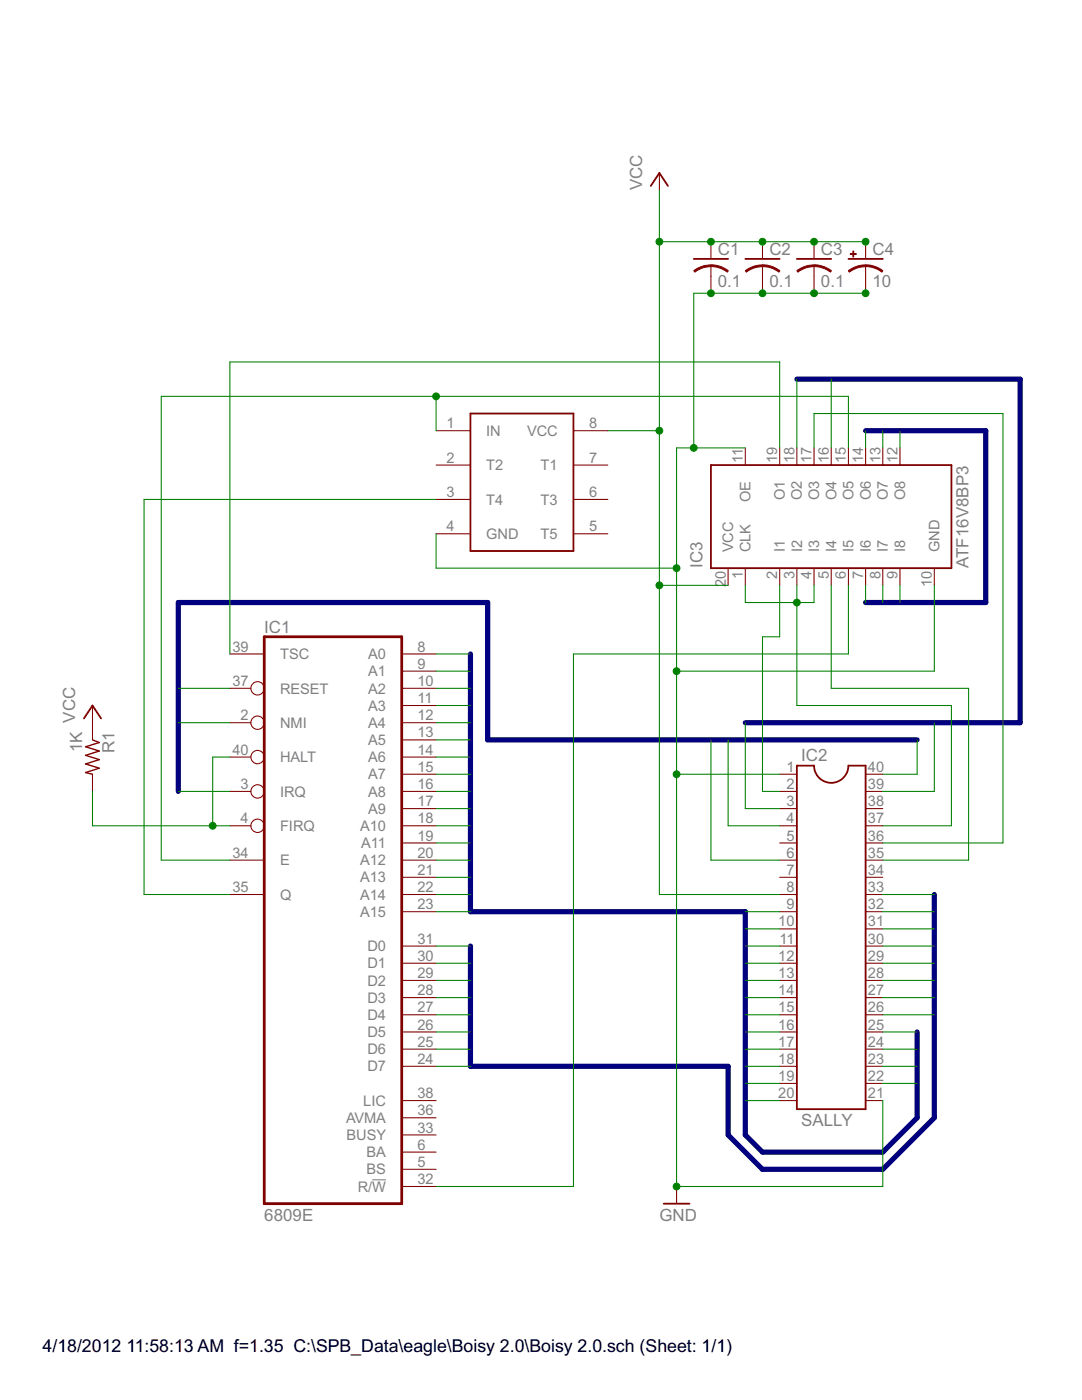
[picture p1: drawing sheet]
<svg xmlns="http://www.w3.org/2000/svg" width="216mm" height="279mm" viewBox="0 0 216 279" stroke-linecap="round" stroke-linejoin="round" font-family="sans-serif">
<path d="M74.3 235.5h2.7" fill="none" stroke="#808080" stroke-width=".21"/>
<path d="M52.7 127.1h27.5v113.1h-27.5z" fill="none" stroke="#800000" stroke-width=".55"/>
<g fill="none" stroke="#800000" stroke-width=".21">
<path d="M131.6 34.5v3.5M141.9 48.2v3.5M141.9 53v5.5M152.1 48.2v3.5M152.1 53v5.5M162.4 48.2v3.5M162.4 53v5.5M172.7 48.2v3.5M172.7 53v5.5M87 86h6.9M87 92.8h6.9M87 99.7h6.9"/>
<path d="M114.4 86h6.9M114.4 92.8h6.9M114.4 99.7h6.9M148.7 89.4v3.4M155.6 89.4v3.4M159 89.4v3.4M162.4 89.4v3.4M165.9 89.4v3.4M169.3 89.4v3.4M172.7 89.4v3.4M176.1 89.4v3.4M179.6 89.4v3.4"/>
<path d="M87 106.5h6.9M114.4 106.5h6.9M145.3 113.4v3.4M148.7 113.4v3.4M155.6 113.4v3.4M159 113.4v3.4M162.4 113.4v3.4M165.9 113.4v3.4M169.3 113.4v3.4M172.7 113.4v3.4M176.1 113.4v3.4M179.6 113.4v3.4"/>
<path d="M186.4 113.4v3.4M45.9 130.5h6.8M45.9 137.4h4.2M80.2 130.5h6.8M80.2 133.9h6.8M80.2 137.4h6.8M18.5 140.8v6.9M18.5 154.5v3.4M45.9 144.2h4.2M45.9 157.9h4.2M45.9 151.1h4.2M80.2 144.2h6.8"/>
<path d="M80.2 157.9h6.8M80.2 140.8h6.8M80.2 147.7h6.8M80.2 151.1h6.8M80.2 154.5h6.8M155.6 157.9h3.4M155.6 154.5h3.4M172.7 157.9h3.4M172.7 154.5h3.4M45.9 164.8h4.2M45.9 171.7h6.8M45.9 178.5h6.8"/>
<path d="M80.2 164.8h6.8M80.2 161.4h6.8M80.2 168.2h6.8M80.2 171.7h6.8M80.2 175.1h6.8M80.2 178.5h6.8M155.6 164.8h3.4M155.6 161.4h3.4M155.6 168.2h3.4M155.6 171.7h3.4M155.6 175.1h3.4M155.6 178.5h3.4"/>
<path d="M172.7 164.8h3.4M172.7 161.4h3.4M172.7 168.2h3.4M172.7 171.7h3.4M172.7 175.1h3.4M172.7 178.5h3.4M80.2 181.9h6.8M80.2 199.1h6.8M80.2 195.7h6.8M80.2 192.2h6.8M80.2 188.8h6.8M155.6 181.9h3.4"/>
<path d="M155.6 199.1h3.4M155.6 195.7h3.4M155.6 192.2h3.4M155.6 188.8h3.4M155.6 185.4h3.4M172.7 181.9h3.4M172.7 199.1h3.4M172.7 195.7h3.4M172.7 192.2h3.4M172.7 188.8h3.4M172.7 185.4h3.4M80.2 212.8h6.8"/>
<path d="M80.2 209.4h6.8M80.2 206h6.8M80.2 202.5h6.8M80.2 219.6h6.8M155.6 212.8h3.4M155.6 209.4h3.4M155.6 206h3.4M155.6 202.5h3.4M155.6 219.6h3.4M155.6 216.2h3.4M172.7 212.8h3.4M172.7 209.4h3.4"/>
<path d="M172.7 206h3.4M172.7 202.5h3.4M172.7 219.6h3.4M172.7 216.2h3.4M80.2 233.4h6.8M80.2 229.9h6.8M80.2 236.8h6.8M80.2 226.5h6.8M80.2 223.1h6.8M135 236.8v3.4"/>
<circle cx="51.4" cy="137.4" r="1.33"/>
<circle cx="51.4" cy="151.1" r="1.33"/>
<circle cx="51.4" cy="144.2" r="1.33"/>
<circle cx="51.4" cy="157.9" r="1.33"/>
<circle cx="51.4" cy="164.8" r="1.33"/>
</g>
<path d="M129.9 37.1l1.7-2.6 1.7 2.6M138.4 51.7h6.9M148.7 51.7h6.9M159 51.7h6.9M169.3 51.7h6.8M93.9 82.5h20.5v27.5h-20.5zM141.9 92.8h47.9v20.6h-47.9zM16.7 143.4l1.8-2.6 1.7 2.6M159 152.8h3.4a3.4 3.4 0 0 0 3.5 3.4 3.4 3.4 0 0 0 3.4-3.4h3.4v68.6h-13.7zM132.4 240.2h5.2" fill="none" stroke="#800000" stroke-width=".36"/>
<path d="M18.5 147.7l1.3 .5-2.7 .8 2.7 .9-2.7 .8 2.7 .9-2.7 .9 2.7 .8-2.7 .9 1.4 .3" fill="none" stroke="#800000" stroke-width=".28"/>
<g fill="#800000" stroke="#800000" stroke-width=".2">
<path d="M141.9 52.9h.9l1.2 .4 1.3 .7-.2 .3-1.5-.8-1.7-.3z" fill-rule="evenodd"/>
<path d="M138.4 54l.8-.5 1.1-.4 1.6-.2v.3l-1.7 .3-1.6 .8z" fill-rule="evenodd"/>
<path d="M152.1 52.9h1l1.2 .4 1.3 .7-.2 .3-1.5-.8-1.8-.3z" fill-rule="evenodd"/>
<path d="M148.7 54l.8-.5 1.1-.4 1.5-.2v.3l-1.6 .3-1.6 .8z" fill-rule="evenodd"/>
<path d="M162.4 52.9h1l1.1 .4 1.4 .7-.2 .3-1.6-.8-1.7-.3z" fill-rule="evenodd"/>
<path d="M159 54l.8-.5 1.1-.4 1.5-.2v.3l-1.7 .3-1.5 .8z" fill-rule="evenodd"/>
<path d="M172.7 52.9h1l1.1 .4 1.4 .7-.2 .3-1.6-.8-1.7-.3z" fill-rule="evenodd"/>
<path d="M169.3 54l.8-.5 1.1-.4 1.5-.2v.3l-1.7 .3-1.5 .8z" fill-rule="evenodd"/>
</g>
<g fill="#800000" stroke="#800000" stroke-width=".2">
<path d="M169.7 50.6h1.2v.2h-1.2z"/>
<path d="M170.2 50.1h.1v1.2h-.1z"/>
</g>
<path d="M159 75.7h44.6v68.5h-54.9M172.7 86h24v34.2h-24M93.9 130.5v51.4h54.8v44.6l3.4 3.4h24l6.9-6.8v-17.1M183 147.7h-85.7v-27.5h-61.7v37.7M186.4 178.5v44.6l-10.3 10.3h-24l-6.8-6.9v-13.7h-51.4v-24" fill="none" stroke="#000080" stroke-width="1"/>
<g fill="none" stroke="#008000" stroke-width=".21">
<path d="M131.6 38v140.5h24M131.6 48.2h41.1M172.7 58.5h-34.3v30.9M87 79.1v6.9M159 75.7v13.7M165.9 75.7v13.7M87 99.7h-58.3v78.8h17.2M121.3 86h10.3M148.7 89.4h-13.7v147.4h41.1v-17.2M155.6 89.4v-17.2h-109.7v58.3M162.4 89.4v-6.9h37.7v85.7h-24M169.3 89.4v-10.3h-137.1v92.6h13.7"/>
<path d="M172.7 86v3.4M176.1 86v3.4M179.6 86v3.4M87 106.5v6.9h48M131.6 116.8h13.7M148.7 116.8v3.4h13.7v-3.4M155.6 116.8v10.3h-3.5v30.8h3.5M159 116.8v24h30.8v24h-13.7M165.9 116.8v20.6h27.4v34.3h-17.2M169.3 116.8v13.7h-54.9v106.3h-27.4M172.7 116.8v3.4M176.1 116.8v3.4"/>
<path d="M179.6 116.8v3.4M186.4 116.8v17.1h-51.4M35.6 137.4h10.3M87 130.5h6.9M87 133.9h6.9M87 137.4h6.9M18.5 157.9v6.9h27.4M35.6 144.2h10.3M35.6 157.9h10.3M45.9 151.1h-3.5v13.7M87 140.8h6.9M87 144.2h6.9"/>
<path d="M87 147.7h6.9M87 151.1h6.9M87 154.5h6.9M87 157.9h6.9M135 154.5h20.6M141.9 147.7v24h13.7M145.3 147.7v17.1h10.3M148.7 144.2v17.2h6.9M183 147.7v6.8h-6.9M186.4 144.2v13.7h-10.3M87 161.4h6.9M87 164.8h6.9"/>
<path d="M87 168.2h6.9M87 171.7h6.9M87 175.1h6.9M87 178.5h6.9M176.1 178.5h10.3M87 181.9h6.9M87 188.8h6.9M87 192.2h6.9M87 195.7h6.9M87 199.1h6.9M148.7 181.9h6.9M148.7 185.4h6.9"/>
<path d="M148.7 188.8h6.9M148.7 192.2h6.9M148.7 195.7h6.9M148.7 199.1h6.9M176.1 181.9h10.3M176.1 185.4h10.3M176.1 188.8h10.3M176.1 192.2h10.3M176.1 195.7h10.3M176.1 199.1h10.3M87 202.5h6.9M87 206h6.9"/>
<path d="M87 209.4h6.9M87 212.8h6.9M148.7 202.5h6.9M148.7 206h6.9M148.7 209.4h6.9M148.7 212.8h6.9M148.7 216.2h6.9M148.7 219.6h6.9M176.1 202.5h10.3M176.1 206h6.9M176.1 209.4h6.9M176.1 212.8h6.9"/>
<path d="M176.1 216.2h6.9"/>
</g>
<g fill="#008000" stroke="#008000" stroke-width=".2">
<circle cx="42.4" cy="164.8" r=".68"/>
<circle cx="131.6" cy="116.8" r=".68"/>
<circle cx="131.6" cy="86" r=".68"/>
<circle cx="141.9" cy="48.2" r=".68"/>
<circle cx="152.1" cy="48.2" r=".68"/>
<circle cx="162.4" cy="48.2" r=".68"/>
<circle cx="172.7" cy="48.2" r=".68"/>
<circle cx="131.6" cy="48.2" r=".68"/>
<circle cx="135" cy="154.5" r=".68"/>
<circle cx="135" cy="133.9" r=".68"/>
<circle cx="135" cy="113.4" r=".68"/>
<circle cx="138.4" cy="89.4" r=".68"/>
<circle cx="135" cy="236.8" r=".68"/>
<circle cx="172.7" cy="58.5" r=".68"/>
<circle cx="162.4" cy="58.5" r=".68"/>
<circle cx="152.1" cy="58.5" r=".68"/>
<circle cx="141.9" cy="58.5" r=".68"/>
<circle cx="159" cy="120.2" r=".68"/>
<circle cx="87" cy="79.1" r=".68"/>
</g>
<g font-size="4">
<text x="8.5" y="269.9">4/18/2012</text>
<text x="25.2" y="269.9">11:58:13 AM f=1.35 C:\SPB_Data\eagle\Boisy 2.0\Boisy 2.0.sch (Sheet: 1/1)</text>
</g>
<g font-size="3.8" fill="#808080">
<text x="128.1" y="38" transform="rotate(-90 128.1 38)">VCC</text>
<text x="143.2" y="50.8">C1</text>
<text x="153.5" y="50.8">C2</text>
<text x="163.8" y="50.8">C3</text>
<text x="174.1" y="50.8">C4</text>
<text x="143.2" y="57.3">0.1</text>
<text x="153.5" y="57.3">0.1</text>
<text x="163.8" y="57.3">0.1</text>
<text x="174.1" y="57.3">10</text>
<text x="140.1" y="113.4" transform="rotate(-90 140.1 113.4)">IC3</text>
<text x="193.3" y="113.4" transform="rotate(-90 193.3 113.4)">ATF16V8BP3</text>
<text x="52.7" y="126.2">IC1</text>
<text x="15" y="144.2" transform="rotate(-90 15 144.2)">VCC</text>
<text x="16.4" y="150.1" transform="rotate(-90 16.4 150.1)">1K</text>
<text x="22.9" y="150.3" transform="rotate(-90 22.9 150.3)">R1</text>
<text x="159.9" y="151.9">IC2</text>
<text x="159.9" y="224.8">SALLY</text>
<text x="52.7" y="243.7">6809E</text>
<text x="131.6" y="243.7">GND</text>
</g>
<g font-size="3.3" fill="#808080">
<text x="89.1" y="85.5">1</text>
<text x="97" y="87">IN</text>
<text x="105.2" y="87">VCC</text>
<text x="117.6" y="85.5">8</text>
<text x="89.1" y="92.3">2</text>
<text x="97" y="93.8">T2</text>
<text x="107.9" y="93.8">T1</text>
<text x="117.6" y="92.3">7</text>
<text x="148.2" y="92.3" transform="rotate(-90 148.2 92.3)">11</text>
<text x="155.1" y="92.3" transform="rotate(-90 155.1 92.3)">19</text>
<text x="158.5" y="92.3" transform="rotate(-90 158.5 92.3)">18</text>
<text x="161.9" y="92.3" transform="rotate(-90 161.9 92.3)">17</text>
<text x="165.4" y="92.3" transform="rotate(-90 165.4 92.3)">16</text>
<text x="168.8" y="92.3" transform="rotate(-90 168.8 92.3)">15</text>
<text x="172.2" y="92.3" transform="rotate(-90 172.2 92.3)">14</text>
<text x="175.7" y="92.3" transform="rotate(-90 175.7 92.3)">13</text>
<text x="179.1" y="92.3" transform="rotate(-90 179.1 92.3)">12</text>
<text x="89.1" y="99.2">3</text>
<text x="97" y="100.7">T4</text>
<text x="107.9" y="100.7">T3</text>
<text x="117.6" y="99.2">6</text>
<text x="149.7" y="100.2" transform="rotate(-90 149.7 100.2)">OE</text>
<text x="156.6" y="99.8" transform="rotate(-90 156.6 99.8)">O1</text>
<text x="160" y="99.8" transform="rotate(-90 160 99.8)">O2</text>
<text x="163.5" y="99.8" transform="rotate(-90 163.5 99.8)">O3</text>
<text x="166.9" y="99.8" transform="rotate(-90 166.9 99.8)">O4</text>
<text x="170.3" y="99.8" transform="rotate(-90 170.3 99.8)">O5</text>
<text x="173.7" y="99.8" transform="rotate(-90 173.7 99.8)">O6</text>
<text x="177.2" y="99.8" transform="rotate(-90 177.2 99.8)">O7</text>
<text x="180.6" y="99.8" transform="rotate(-90 180.6 99.8)">O8</text>
<text x="89.1" y="106">4</text>
<text x="97" y="107.6">GND</text>
<text x="107.9" y="107.5">T5</text>
<text x="117.6" y="106">5</text>
<text x="146.3" y="110.2" transform="rotate(-90 146.3 110.2)">VCC</text>
<text x="149.7" y="110.2" transform="rotate(-90 149.7 110.2)">CLK</text>
<text x="156.6" y="110.2" transform="rotate(-90 156.6 110.2)">I1</text>
<text x="160" y="110.2" transform="rotate(-90 160 110.2)">I2</text>
<text x="163.5" y="110.2" transform="rotate(-90 163.5 110.2)">I3</text>
<text x="166.9" y="110.2" transform="rotate(-90 166.9 110.2)">I4</text>
<text x="170.3" y="110.2" transform="rotate(-90 170.3 110.2)">I5</text>
<text x="173.7" y="110.2" transform="rotate(-90 173.7 110.2)">I6</text>
<text x="177.2" y="110.2" transform="rotate(-90 177.2 110.2)">I7</text>
<text x="180.6" y="110.2" transform="rotate(-90 180.6 110.2)">I8</text>
<text x="187.5" y="110.2" transform="rotate(-90 187.5 110.2)">GND</text>
<text x="144.8" y="117.1" transform="rotate(-90 144.8 117.1)">20</text>
<text x="148.2" y="115.5" transform="rotate(-90 148.2 115.5)">1</text>
<text x="155.1" y="115.5" transform="rotate(-90 155.1 115.5)">2</text>
<text x="158.5" y="115.5" transform="rotate(-90 158.5 115.5)">3</text>
<text x="161.9" y="115.5" transform="rotate(-90 161.9 115.5)">4</text>
<text x="165.4" y="115.5" transform="rotate(-90 165.4 115.5)">5</text>
<text x="168.8" y="115.5" transform="rotate(-90 168.8 115.5)">6</text>
<text x="172.2" y="115.5" transform="rotate(-90 172.2 115.5)">7</text>
<text x="175.7" y="115.5" transform="rotate(-90 175.7 115.5)">8</text>
<text x="179.1" y="115.5" transform="rotate(-90 179.1 115.5)">9</text>
<text x="185.9" y="117.1" transform="rotate(-90 185.9 117.1)">10</text>
<text x="46.4" y="130">39</text>
<text x="55.9" y="131.6">TSC</text>
<text x="73.5" y="131.5">A0</text>
<text x="83.3" y="130">8</text>
<text x="46.4" y="136.9">37</text>
<text x="73.5" y="135">A1</text>
<text x="83.3" y="133.5">9</text>
<text x="83.3" y="136.9">10</text>
<text x="48" y="143.8">2</text>
<text x="55.9" y="138.4">RESET</text>
<text x="73.5" y="138.4">A2</text>
<text x="73.5" y="141.8">A3</text>
<text x="83.3" y="140.3">11</text>
<text x="83.3" y="143.8">12</text>
<text x="55.9" y="145.3">NMI</text>
<text x="73.5" y="145.3">A4</text>
<text x="73.5" y="148.7">A5</text>
<text x="83.3" y="147.2">13</text>
<text x="46.4" y="150.6">40</text>
<text x="55.9" y="152.1">HALT</text>
<text x="73.5" y="152.1">A6</text>
<text x="73.5" y="155.5">A7</text>
<text x="83.3" y="150.6">14</text>
<text x="83.3" y="154">15</text>
<text x="156.9" y="154">1</text>
<text x="173.2" y="154">40</text>
<text x="48" y="157.5">3</text>
<text x="55.9" y="159">IRQ</text>
<text x="73.5" y="159">A8</text>
<text x="83.3" y="157.5">16</text>
<text x="83.3" y="160.9">17</text>
<text x="156.9" y="157.5">2</text>
<text x="156.9" y="160.9">3</text>
<text x="173.2" y="160.9">38</text>
<text x="173.2" y="157.5">39</text>
<text x="48" y="164.3">4</text>
<text x="55.9" y="165.8">FIRQ</text>
<text x="71.9" y="165.8">A10</text>
<text x="73.5" y="162.4">A9</text>
<text x="83.3" y="164.3">18</text>
<text x="83.3" y="167.8">19</text>
<text x="156.9" y="164.3">4</text>
<text x="156.9" y="167.8">5</text>
<text x="173.2" y="167.8">36</text>
<text x="173.2" y="164.3">37</text>
<text x="46.4" y="171.2">34</text>
<text x="55.9" y="172.7">E</text>
<text x="71.9" y="172.7">A12</text>
<text x="72.1" y="169.3">A11</text>
<text x="83.3" y="171.2">20</text>
<text x="156.9" y="171.2">6</text>
<text x="173.2" y="171.2">35</text>
<text x="46.4" y="178">35</text>
<text x="55.9" y="179.5">Q</text>
<text x="71.9" y="176.1">A13</text>
<text x="71.9" y="179.5">A14</text>
<text x="83.3" y="174.6">21</text>
<text x="83.3" y="178">22</text>
<text x="156.9" y="174.6">7</text>
<text x="156.9" y="178">8</text>
<text x="173.2" y="178">33</text>
<text x="173.2" y="174.6">34</text>
<text x="71.9" y="183">A15</text>
<text x="83.3" y="181.5">23</text>
<text x="155.3" y="184.9">10</text>
<text x="156.9" y="181.5">9</text>
<text x="173.2" y="184.9">31</text>
<text x="173.2" y="181.5">32</text>
<text x="73.3" y="189.8">D0</text>
<text x="83.3" y="191.8">30</text>
<text x="83.3" y="188.3">31</text>
<text x="155.3" y="191.8">12</text>
<text x="155.5" y="188.3">11</text>
<text x="173.2" y="191.8">29</text>
<text x="173.2" y="188.3">30</text>
<text x="73.3" y="196.7">D2</text>
<text x="73.3" y="193.3">D1</text>
<text x="83.3" y="195.2">29</text>
<text x="155.3" y="195.2">13</text>
<text x="173.2" y="195.2">28</text>
<text x="73.3" y="203.5">D4</text>
<text x="73.3" y="200.1">D3</text>
<text x="83.3" y="202">27</text>
<text x="83.3" y="198.6">28</text>
<text x="155.3" y="198.6">14</text>
<text x="155.3" y="202">15</text>
<text x="173.2" y="202">26</text>
<text x="173.2" y="198.6">27</text>
<text x="73.3" y="207">D5</text>
<text x="83.3" y="208.9">25</text>
<text x="83.3" y="205.5">26</text>
<text x="155.3" y="205.5">16</text>
<text x="155.3" y="208.9">17</text>
<text x="173.2" y="208.9">24</text>
<text x="173.2" y="205.5">25</text>
<text x="73.3" y="213.8">D7</text>
<text x="73.3" y="210.4">D6</text>
<text x="83.3" y="212.3">24</text>
<text x="155.3" y="212.3">18</text>
<text x="155.3" y="215.7">19</text>
<text x="173.2" y="215.7">22</text>
<text x="173.2" y="212.3">23</text>
<text x="72.5" y="220.7">LIC</text>
<text x="83.3" y="219.2">38</text>
<text x="155.3" y="219.2">20</text>
<text x="173.2" y="219.2">21</text>
<text x="69" y="224.1">AVMA</text>
<text x="69.2" y="227.5">BUSY</text>
<text x="83.3" y="226">33</text>
<text x="83.3" y="222.6">36</text>
<text x="73.1" y="231">BA</text>
<text x="83.3" y="232.9">5</text>
<text x="83.3" y="229.5">6</text>
<text x="71.4" y="237.8">R/W</text>
<text x="73.1" y="234.4">BS</text>
<text x="83.3" y="236.3">32</text>
</g>
</svg>
